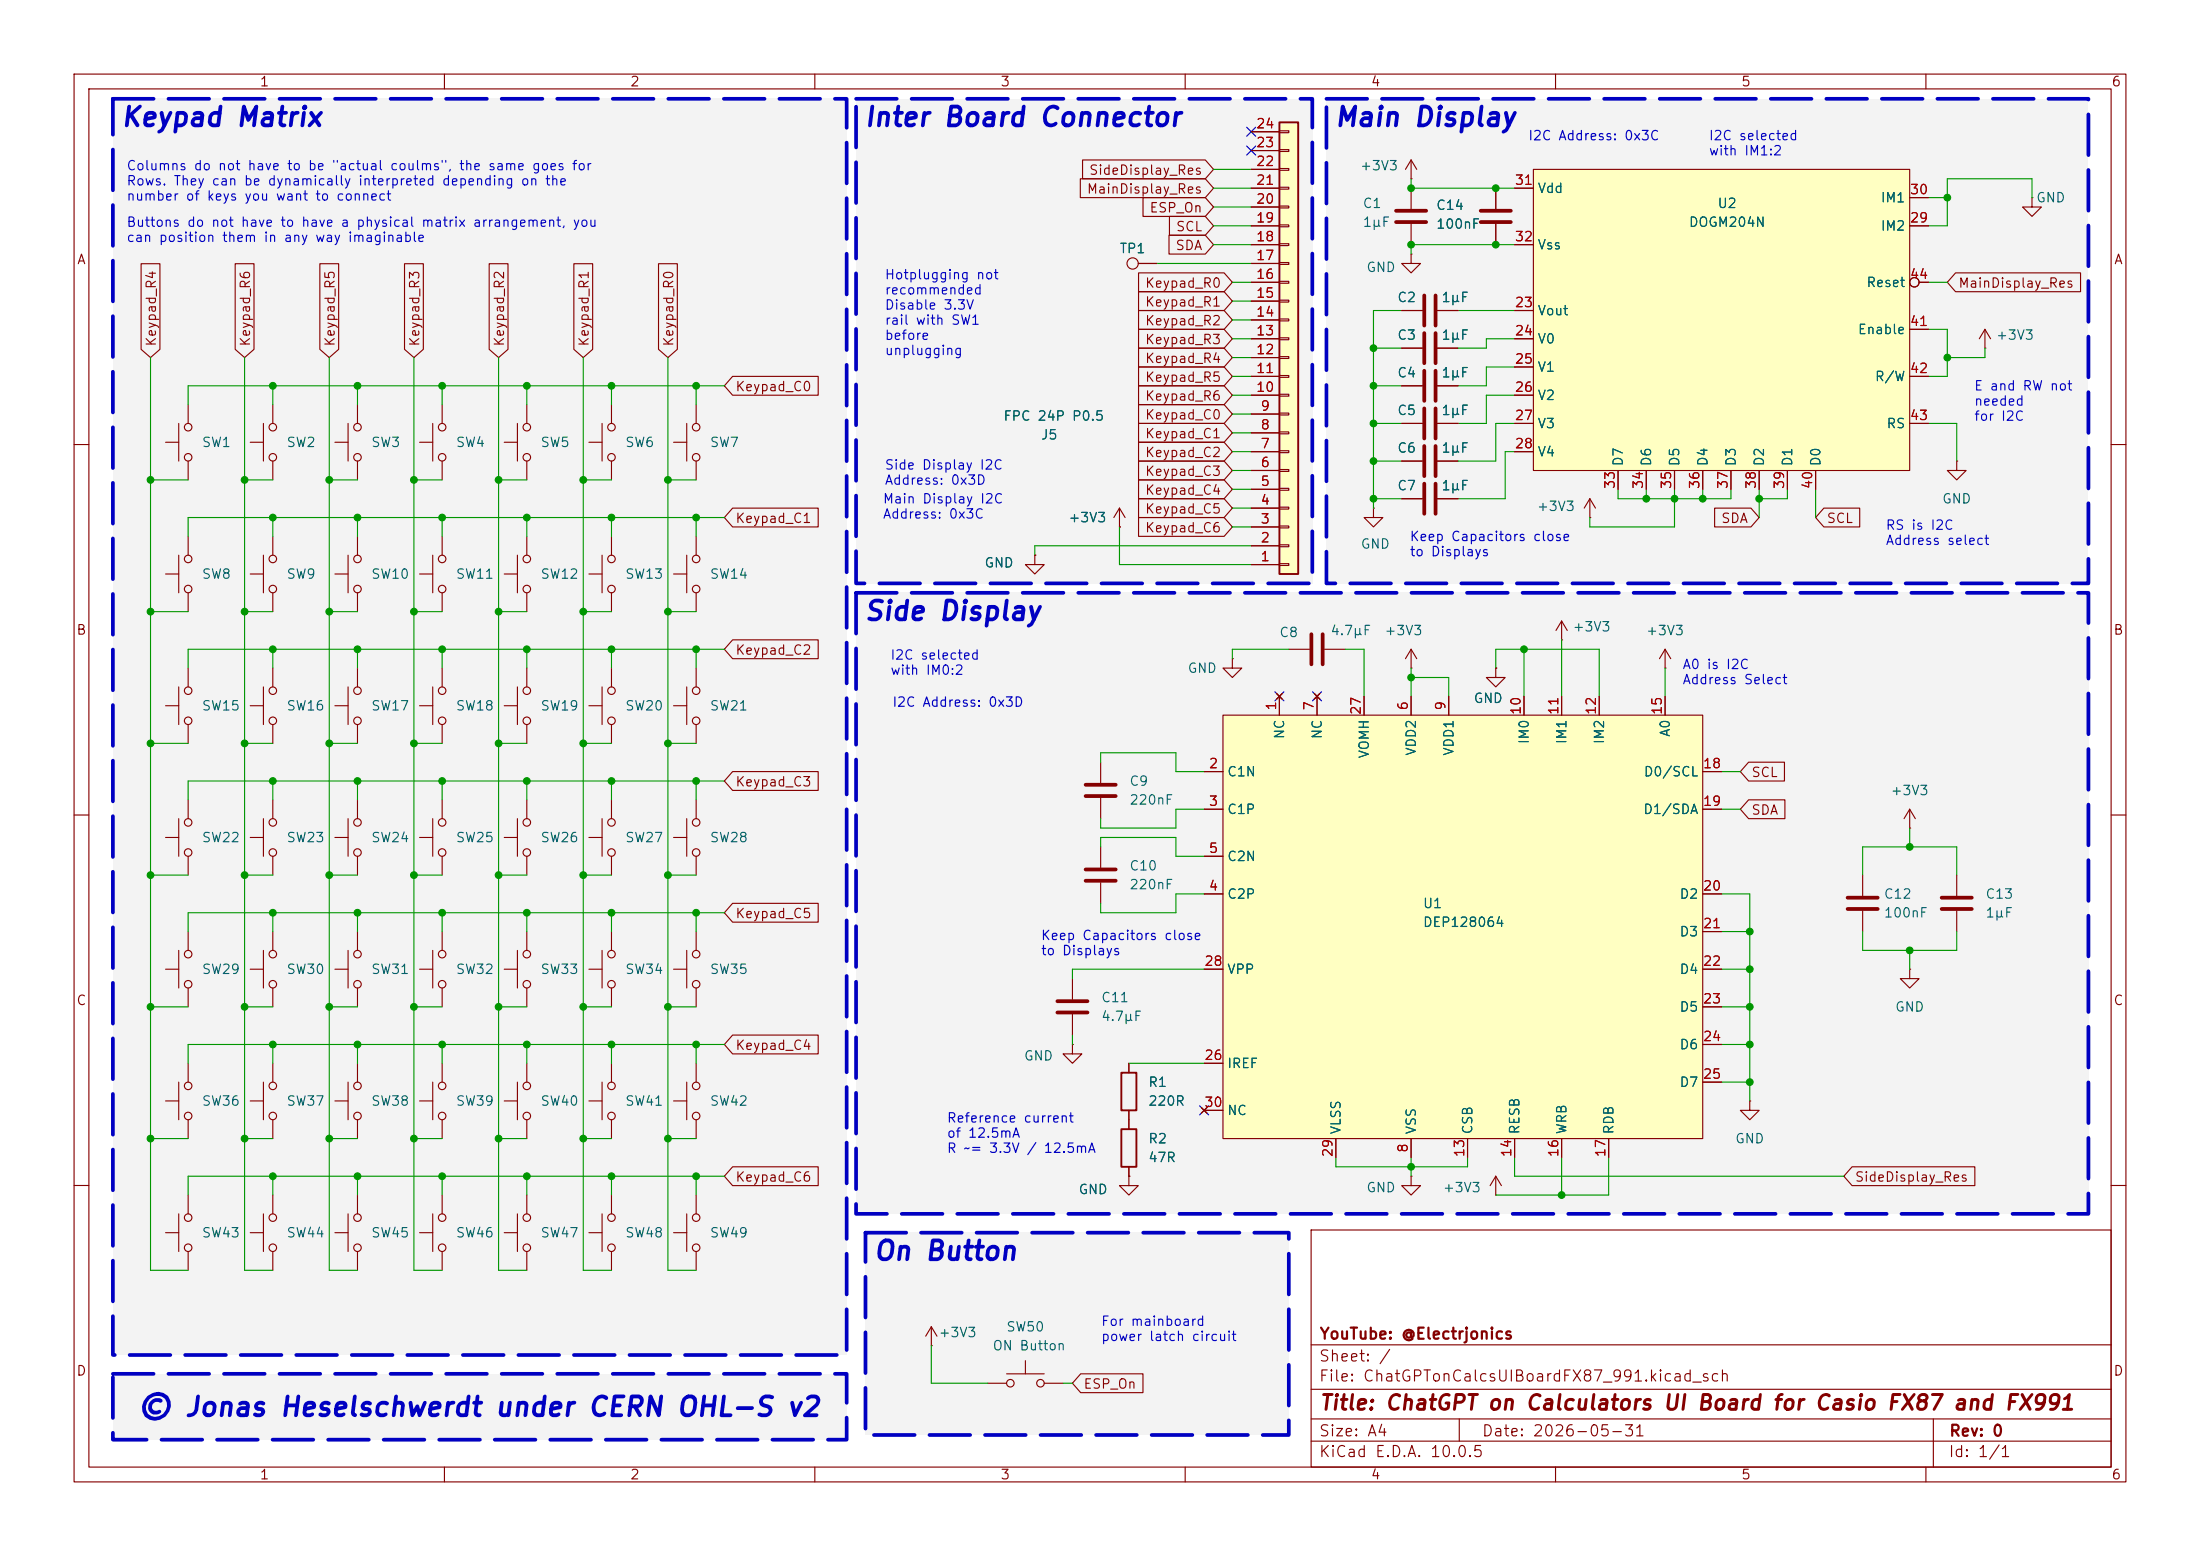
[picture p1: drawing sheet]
<svg xmlns="http://www.w3.org/2000/svg" width="297mm" height="210mm" viewBox="0 0 297 210" stroke-linecap="round" stroke-linejoin="round" font-family="sans-serif">
<g fill="none" stroke="#840000" stroke-width=".15">
<path d="M10 10h277v190h-277zM12 12h273v186h-273zM60 10v2M110 10v2M160 10v2M210 10v2M260 10v2M10 60h2M285 60h2M10 110h2M285 110h2M10 160h2"/>
<path d="M177 166h108v32h-108zM285 160h2M60 198v2M110 198v2M160 198v2M177 194.5h108M177 191.5h108M177 187.5h108M177 181.5h108M197 191.5v3M210 198v2M260 198v2"/>
<path d="M261 191.5v6.5"/>
</g>
<g fill="#f3f3f3">
<path d="M179.1 13.3h102.8v65.4h-102.8z"/>
<path d="M115.6 80h166.3v83.8h-166.3z"/>
<path d="M15.2 13.3h99.1v169.6h-99.1z"/>
<path d="M15.2 185.4h99.1v8.9h-99.1z"/>
<path d="M116.8 166.4h57.2v27.3h-57.2z"/>
<path d="M115.6 13.3h61.6v65.4h-61.6z"/>
</g>
<g fill="none" stroke="#840000" stroke-width=".15">
<path d="M201.9 25.4v2.8M201.9 30.2v2.8M274.3 26.7v1.2h1.3l-1.3 1.3-1.3-1.3h1.3M274.3 26.7h.1M268 47h.1M268 44.5l-.8 1.2M268 44.5l.7 1.2M268 44.5v2.5M189.2 62.2h2.8M194.1 62.2h2.7M214.6 69.9h.1M214.6 67.3l-.7 1.3"/>
<path d="M214.6 67.3l.8 1.3M214.6 67.3v2.6M264.2 62.2v1.3h1.2l-1.2 1.3-1.3-1.3h1.3M264.2 62.2h.1M190.5 90.2h.1M190.5 87.6l-.8 1.3M190.5 87.6l.8 1.3M190.5 87.6v2.6M210.8 86.4h.1M210.8 83.8l-.7 1.3M210.8 83.8l.8 1.3M210.8 83.8v2.6"/>
<path d="M224.8 90.2h.1M224.8 87.6l-.8 1.3M224.8 87.6l.8 1.3M224.8 87.6v2.6M22.4 113h1.7M24.1 110.5v5.1M25.4 108v2.5M25.4 115.6v2.5M257.8 111.8h.1M257.8 109.2l-.8 1.3M257.8 109.2l.8 1.3M257.8 109.2v2.6"/>
<path d="M264.2 118.1v2.8M90.9 130.8h1.8M92.7 128.3v5.1M94 125.7v2.6M94 133.4v2.5M264.2 122.9v2.8M22.4 148.6h1.7M24.1 146.1v5M25.4 143.5v2.6M25.4 151.1v2.6M33.8 148.6h1.8M35.6 146.1v5"/>
<path d="M36.8 143.5v2.6M36.8 151.1v2.6M56.6 148.6h1.8M58.4 146.1v5M59.7 143.5v2.6M59.7 151.1v2.6M190.5 158.8v1.2h1.3l-1.3 1.3-1.3-1.3h1.3M190.5 158.8h.1M56.6 166.4h1.8M58.4 163.8v5.1M59.7 161.3v2.5M59.7 168.9v2.6"/>
<path d="M68.1 166.4h1.7M69.8 163.8v5.1M71.1 161.3v2.5M71.1 168.9v2.6M90.9 166.4h1.8M92.7 163.8v5.1M94 161.3v2.5M94 168.9v2.6M125.7 179.1l-.7 1.2M125.7 179.1l.8 1.2M125.7 179.1v2.5M125.7 181.6h.1"/>
<circle cx="25.4" cy="111" r=".51"/>
<circle cx="25.4" cy="115.1" r=".51"/>
<circle cx="94" cy="132.8" r=".51"/>
<circle cx="94" cy="128.8" r=".51"/>
<circle cx="25.4" cy="150.6" r=".51"/>
<circle cx="25.4" cy="146.6" r=".51"/>
<circle cx="36.8" cy="150.6" r=".51"/>
<circle cx="36.8" cy="146.6" r=".51"/>
<circle cx="59.7" cy="146.6" r=".51"/>
<circle cx="59.7" cy="150.6" r=".51"/>
<circle cx="59.7" cy="164.3" r=".51"/>
<circle cx="59.7" cy="168.4" r=".51"/>
<circle cx="71.1" cy="168.4" r=".51"/>
<circle cx="71.1" cy="164.3" r=".51"/>
<circle cx="94" cy="164.3" r=".51"/>
<circle cx="94" cy="168.4" r=".51"/>
</g>
<path d="M199.9 28.4h4.1M199.9 30h4.1M192.3 60.2v4.1M193.8 60.2v4.1M262.1 121.2h4.1M262.1 122.7h4.1" fill="none" stroke="#840000" stroke-width=".51"/>
<path d="M165.1 96.5h64.8v57.2h-64.8z" fill="#ffffc2"/>
<g fill="none" stroke="#840000" stroke-width=".15">
<path d="M190.5 24.1h.1M190.5 21.6v2.5M190.5 21.6l-.8 1.3M190.5 21.6l.8 1.3M165.1 96.5h64.8v57.2h-64.8zM172.3 93.6l.8 .8M172.7 94v2.5M173.1 93.6l-.8 .8M177.4 93.6l.8 .8M177.8 94v2.5M178.2 93.6l-.8 .8M184.1 94v2.5"/>
<path d="M190.5 94v2.5M195.6 94v2.5M201.9 90.2v1.2h1.3l-1.3 1.3-1.2-1.3h1.2M201.9 90.2h.1M205.7 94v2.5M210.8 94v2.5M215.9 94v2.5M224.8 94v2.5M68.1 113h1.7M69.8 110.5v5.1M71.1 108v2.5M71.1 115.6v2.5"/>
<path d="M79.5 113h1.8M81.3 110.5v5.1M82.5 108v2.5M82.5 115.6v2.5M90.9 113h1.8M92.7 110.5v5.1M94 108v2.5M94 115.6v2.5M162.6 104.1h2.5M162.6 109.2h2.5M162.6 115.6h2.5M229.9 104.1h2.5"/>
<path d="M229.9 109.2h2.5M22.4 130.8h1.7M24.1 128.3v5.1M25.4 125.7v2.6M25.4 133.4v2.5M45.2 130.8h1.8M47 128.3v5.1M48.3 125.7v2.6M48.3 133.4v2.5M56.6 130.8h1.8M58.4 128.3v5.1M59.7 125.7v2.6"/>
<path d="M59.7 133.4v2.5M79.5 130.8h1.8M81.3 128.3v5.1M82.5 125.7v2.6M82.5 133.4v2.5M162.6 120.7h2.5M162.6 130.8h2.5M229.9 120.7h2.5M229.9 125.7h2.5M229.9 130.8h2.5M229.9 135.9h2.5M45.2 148.6h1.8"/>
<path d="M47 146.1v5M48.3 143.5v2.6M48.3 151.1v2.6M162.2 149.5l.7 .7M162.6 143.5h2.5M162.6 149.9h2.5M162.9 149.5l-.7 .7M180.3 153.7v2.5M190.5 153.7v2.5M198.1 153.7v2.5M201.9 158.8l-.7 1.2M201.9 158.8l.8 1.2"/>
<path d="M201.9 158.8v2.5M204.5 153.7v2.5M210.8 153.7v2.5M217.2 153.7v2.5M229.9 141h2.5M229.9 146.1h2.5M201.9 161.3h.1"/>
<circle cx="71.1" cy="111" r=".51"/>
<circle cx="71.1" cy="115.1" r=".51"/>
<circle cx="82.6" cy="115.1" r=".51"/>
<circle cx="82.6" cy="111" r=".51"/>
<circle cx="94" cy="111" r=".51"/>
<circle cx="94" cy="115.1" r=".51"/>
<circle cx="25.4" cy="132.8" r=".51"/>
<circle cx="25.4" cy="128.8" r=".51"/>
<circle cx="48.3" cy="128.8" r=".51"/>
<circle cx="48.3" cy="132.8" r=".51"/>
<circle cx="59.7" cy="128.8" r=".51"/>
<circle cx="59.7" cy="132.8" r=".51"/>
<circle cx="82.6" cy="128.8" r=".51"/>
<circle cx="82.6" cy="132.8" r=".51"/>
<circle cx="48.3" cy="146.6" r=".51"/>
<circle cx="48.3" cy="150.6" r=".51"/>
</g>
<path d="M207 22.9h50.8v40.6h-50.8z" fill="#ffffc2"/>
<g fill="none" stroke="#840000" stroke-width=".15">
<path d="M190.5 34.3v1.3h1.3l-1.3 1.2-1.3-1.2h1.3M190.5 34.3h.1M190.5 25.4v2.8M190.5 30.2v2.8M204.5 25.4h2.5M204.5 33h2.5M207 22.9h50.8v40.6h-50.8zM257.8 30.5h2.5M257.8 26.7h2.5M259.1 38.1h1.2M189.2 41.9h2.8M189.2 57.2h2.8"/>
<path d="M189.2 47h2.8M189.2 52.1h2.8M194.1 41.9h2.7M194.1 57.2h2.7M194.1 47h2.7M194.1 52.1h2.7M204.5 41.9h2.5M204.5 45.7h2.5M204.5 49.5h2.5M204.5 53.3h2.5M204.5 57.2h2.5M257.8 57.2h2.5"/>
<path d="M257.8 44.5h2.5M257.8 50.8h2.5M151.1 71.1h.1M151.1 68.6l-.7 1.3M151.1 68.6l.8 1.3M151.1 68.6v2.5M185.4 68.6v1.3h1.3l-1.3 1.2-1.3-1.2h1.3M185.4 68.6h.1M189.2 67.3h2.8M194.1 67.3h2.7M204.5 61h2.5M218.4 63.5v2.5"/>
<path d="M222.2 63.5v2.5M226.1 63.5v2.5M229.9 63.5v2.5M233.7 63.5v2.5M237.5 63.5v2.5M241.3 63.5v2.5M245.1 63.5v2.5M166.4 88.9v1.3h1.2l-1.2 1.2-1.3-1.2h1.3M166.4 88.9h.1M174 87.6h2.8M178.8 87.6h2.8M33.8 113h1.8"/>
<path d="M35.6 110.5v5.1M36.8 108v2.5M36.8 115.6v2.5M45.2 113h1.8M47 110.5v5.1M48.3 108v2.5M48.3 115.6v2.5M56.6 113h1.8M58.4 110.5v5.1M59.7 108v2.5M59.7 115.6v2.5M148.6 102.9v2.8"/>
<path d="M148.6 107.7v2.8M148.6 114.3v2.8M148.6 119.1v2.8M251.5 118.1v2.8M33.8 130.8h1.8M35.6 128.3v5.1M36.8 125.7v2.6M36.8 133.4v2.5M68.1 130.8h1.7M69.8 128.3v5.1M71.1 125.7v2.6M71.1 133.4v2.5"/>
<path d="M144.8 132.1v2.8M144.8 136.9v2.8M251.5 122.9v2.8M257.8 130.8v1.3h1.3l-1.3 1.3-1.3-1.3h1.3M257.8 130.8h.1M68.1 148.6h1.7M69.8 146.1v5M71.1 143.5v2.6M71.1 151.1v2.6M79.5 148.6h1.8M81.3 146.1v5M82.5 143.5v2.6"/>
<path d="M82.5 151.1v2.6M90.9 148.6h1.8M92.7 146.1v5M94 143.5v2.6M94 151.1v2.6M144.8 141v1.2h1.2l-1.2 1.3-1.3-1.3h1.3M144.8 141h.1M152.4 158.8v1.2h1.3l-1.3 1.3-1.3-1.3h1.3M152.4 158.8h.1M152.4 143.5v1.3M152.4 149.9v2.5M152.4 157.5v1.3"/>
<path d="M236.2 148.6v1.3h1.3l-1.3 1.2-1.3-1.2h1.3M236.2 148.6h.1M22.4 166.4h1.7M24.1 163.8v5.1M25.4 161.3v2.5M25.4 168.9v2.6M33.8 166.4h1.8M35.6 163.8v5.1M36.8 161.3v2.5M36.8 168.9v2.6M45.2 166.4h1.8M47 163.8v5.1"/>
<path d="M48.3 161.3v2.5M48.3 168.9v2.6M79.5 166.4h1.8M81.3 163.8v5.1M82.5 161.3v2.5M82.5 168.9v2.6M133.3 186.7h2.6M135.9 185.4h5.1M138.4 183.6v1.8M141 186.7h2.5"/>
<circle cx="258.4" cy="38.1" r=".63"/>
<circle cx="36.8" cy="111" r=".51"/>
<circle cx="36.8" cy="115.1" r=".51"/>
<circle cx="48.3" cy="111" r=".51"/>
<circle cx="48.3" cy="115.1" r=".51"/>
<circle cx="59.7" cy="111" r=".51"/>
<circle cx="59.7" cy="115.1" r=".51"/>
<circle cx="36.8" cy="128.8" r=".51"/>
<circle cx="36.8" cy="132.8" r=".51"/>
<circle cx="71.1" cy="132.8" r=".51"/>
<circle cx="71.1" cy="128.8" r=".51"/>
<circle cx="71.1" cy="146.6" r=".51"/>
<circle cx="71.1" cy="150.6" r=".51"/>
<circle cx="82.6" cy="146.6" r=".51"/>
<circle cx="82.6" cy="150.6" r=".51"/>
<circle cx="94" cy="146.6" r=".51"/>
<circle cx="94" cy="150.6" r=".51"/>
<circle cx="25.4" cy="164.3" r=".51"/>
<circle cx="25.4" cy="168.4" r=".51"/>
<circle cx="36.8" cy="164.3" r=".51"/>
<circle cx="36.8" cy="168.4" r=".51"/>
<circle cx="48.3" cy="164.3" r=".51"/>
<circle cx="48.3" cy="168.4" r=".51"/>
<circle cx="82.6" cy="164.3" r=".51"/>
<circle cx="82.6" cy="168.4" r=".51"/>
<circle cx="136.4" cy="186.7" r=".51"/>
<circle cx="140.5" cy="186.7" r=".51"/>
</g>
<g fill="none" stroke="#840000" stroke-width=".51">
<path d="M188.5 28.4h4M188.5 30h4M192.3 39.9v4M193.8 39.9v4M192.3 45v4M192.3 50v4.1M192.3 55.1v4.1M193.8 45v4M193.8 50v4.1M193.8 55.1v4.1M192.3 65.3v4M193.8 65.3v4"/>
<path d="M177 85.6v4.1M178.6 85.6v4.1M146.6 117.3h4M146.6 118.9h4M146.6 105.9h4M146.6 107.4h4M142.7 135.1h4.1M142.7 136.7h4.1M249.4 121.2h4.1M249.4 122.7h4.1"/>
</g>
<path d="M151.4 152.4h2v5.1h-2zM151.4 144.8h2v5.1h-2z" fill="none" stroke="#840000" stroke-width=".25"/>
<path d="M172.7 16.5h2.6v61h-2.6z" fill="#ffffc2"/>
<path d="M172.7 16.5h2.6v61h-2.6z" fill="none" stroke="#840000" stroke-width=".25"/>
<g fill="none" stroke="#840000" stroke-width=".15">
<path d="M168.9 17.8h3.8M172.7 17.7h1.3v.2h-1.3zM19 35.6h2.6v11.5l-1.3 1.2-1.3-1.2zM31.7 35.6h2.6v11.5l-1.3 1.2-1.3-1.2zM43.2 35.6h2.5v11.5l-1.3 1.2-1.2-1.2zM54.6 35.6h2.6v11.5l-1.3 1.2-1.3-1.2zM66 35.6h2.6v11.5l-1.3 1.2-1.3-1.2zM77.5 35.6h2.5v11.5l-1.3 1.2-1.2-1.2zM88.9 35.6h2.5v11.5l-1.2 1.2-1.3-1.2zM145.8 24.1h16.9l1.1 1.3-1.1 1.3h-16.9zM146.1 21.6h16.6l1.1 1.3-1.1 1.2h-16.6zM153.7 35.6h2.5"/>
<path d="M153.7 39.4h11.6l1.1 1.2-1.1 1.3h-11.6zM153.7 36.8h11.6l1.1 1.3-1.1 1.3h-11.6zM157.8 31.7h4.9l1.1 1.3-1.1 1.3h-4.9zM157.9 29.2h4.8l1.1 1.3-1.1 1.3h-4.8zM168.9 38.1h3.8M168.9 35.6h3.8M168.9 33h3.8M168.9 30.5h3.8M168.9 27.9h3.8M168.9 25.4h3.8M168.9 22.9h3.8M168.9 20.3h3.8"/>
<path d="M172.7 38h1.3v.2h-1.3zM172.7 35.4h1.3v.3h-1.3zM172.7 32.9h1.3v.2h-1.3zM172.7 30.4h1.3v.2h-1.3zM172.7 27.8h1.3v.3h-1.3zM172.7 25.3h1.3v.2h-1.3zM172.7 22.7h1.3v.3h-1.3zM172.7 20.2h1.3v.2h-1.3zM201.9 25.4v2.8M201.9 30.2v2.8M204.5 33h2.5M204.5 25.4h2.5"/>
<path d="M257.8 30.5h2.5M257.8 26.7h2.5M259.1 38.1h1.2M264 36.8h16.9v2.6h-16.9l-1.1-1.3zM22.4 59.7h1.7M24.1 57.2v5M25.4 54.6v2.6M33.8 59.7h1.8M35.6 57.2v5M36.8 54.6v2.6M45.2 59.7h1.8M47 57.2v5"/>
<path d="M48.3 54.6v2.6M56.6 59.7h1.8M58.4 57.2v5M59.7 54.6v2.6M68.1 59.7h1.7M69.8 57.2v5M71.1 54.6v2.6M79.5 59.7h1.8M81.3 57.2v5M82.5 54.6v2.6M90.9 59.7h1.8M92.7 57.2v5"/>
<path d="M94 54.6v2.6M98.9 50.8h11.6v2.5h-11.6l-1.1-1.2zM153.7 41.9h11.6l1.1 1.3-1.1 1.3h-11.6zM153.7 52.1h11.6l1.1 1.2-1.1 1.3h-11.6zM153.7 54.6h11.6l1.1 1.3-1.1 1.3h-11.6zM153.7 59.7h11.6l1.1 1.3-1.1 1.2h-11.6zM153.7 47h11.6l1.1 1.3-1.1 1.2h-11.6zM153.7 57.1h11.6l1.1 1.3-1.1 1.3h-11.6zM153.7 49.5h11.6l1.1 1.3-1.1 1.3h-11.6zM153.7 44.4h11.6l1.1 1.3-1.1 1.3h-11.6zM168.9 58.4h3.8M168.9 55.9h3.8"/>
<path d="M168.9 53.3h3.8M168.9 50.8h3.8M168.9 48.3h3.8M168.9 45.7h3.8M168.9 43.2h3.8M168.9 40.6h3.8M172.7 58.3h1.3v.2h-1.3zM172.7 55.8h1.3v.2h-1.3zM172.7 53.2h1.3v.3h-1.3zM172.7 50.7h1.3v.2h-1.3zM172.7 48.1h1.3v.3h-1.3zM172.7 45.6h1.3v.2h-1.3z"/>
<path d="M172.7 43.1h1.3v.2h-1.3zM172.7 40.5h1.3v.3h-1.3zM189.2 41.9h2.8M189.2 47h2.8M189.2 57.2h2.8M189.2 52.1h2.8M194.1 41.9h2.7M194.1 47h2.7M194.1 57.2h2.7M194.1 52.1h2.7M204.5 53.3h2.5M204.5 45.7h2.5"/>
<path d="M204.5 41.9h2.5M204.5 57.2h2.5M204.5 49.5h2.5M257.8 50.8h2.5M257.8 57.2h2.5M257.8 44.5h2.5M22.4 77.5h1.7M24.1 74.9v5.1M25.4 62.2v2.6M25.4 72.4v2.5M33.8 77.5h1.8M35.6 74.9v5.1"/>
<path d="M36.8 62.2v2.6M36.8 72.4v2.5M45.2 77.5h1.8M47 74.9v5.1M48.3 62.2v2.6M48.3 72.4v2.5M56.6 77.5h1.8M58.4 74.9v5.1M59.7 62.2v2.6M59.7 72.4v2.5M68.1 77.5h1.7M69.8 74.9v5.1"/>
<path d="M71.1 62.2v2.6M71.1 72.4v2.5M79.5 77.5h1.8M81.3 74.9v5.1M82.5 62.2v2.6M82.5 72.4v2.5M90.9 77.5h1.8M92.7 74.9v5.1M94 62.2v2.6M94 72.4v2.5M98.9 68.6h11.6v2.5h-11.6l-1.1-1.2zM139.7 74.9v1.3h1.3l-1.3 1.3-1.3-1.3h1.3"/>
<path d="M139.7 74.9h.1M151.1 71.1h.1M153.7 69.8h11.6l1.1 1.3-1.1 1.3h-11.6zM153.7 67.3h11.6l1.1 1.3-1.1 1.3h-11.6zM153.7 64.8h11.6l1.1 1.2-1.1 1.3h-11.6zM153.7 62.2h11.6l1.1 1.3-1.1 1.3h-11.6zM168.9 76.2h3.8M168.9 73.7h3.8M168.9 71.1h3.8M168.9 68.6h3.8M168.9 66h3.8M168.9 63.5h3.8"/>
<path d="M168.9 61h3.8M172.7 76.1h1.3v.2h-1.3zM172.7 73.5h1.3v.3h-1.3zM172.7 71h1.3v.2h-1.3zM172.7 68.5h1.3v.2h-1.3zM172.7 65.9h1.3v.3h-1.3zM172.7 63.4h1.3v.2h-1.3zM172.7 60.8h1.3v.3h-1.3zM189.2 62.2h2.8M189.2 67.3h2.8M194.1 62.2h2.7M194.1 67.3h2.7"/>
<path d="M204.5 61h2.5M218.4 63.5v2.5M222.2 63.5v2.5M226.1 63.5v2.5M229.9 63.5v2.5M231.5 68.6h4.9l1.1 1.3-1.1 1.2h-4.9zM233.7 63.5v2.5M237.5 63.5v2.5M241.3 63.5v2.5M245.1 63.5v2.5M246.2 68.6h4.9v2.5h-4.9l-1.1-1.2zM22.4 95.3h1.7"/>
<path d="M24.1 92.7v5.1M25.4 80v2.6M25.4 90.2v2.5M25.4 97.8v2.5M33.8 95.3h1.8M35.6 92.7v5.1M36.8 80v2.6M36.8 90.2v2.5M36.8 97.8v2.5M45.2 95.3h1.8M47 92.7v5.1M48.3 80v2.6"/>
<path d="M48.3 90.2v2.5M48.3 97.8v2.5M56.6 95.3h1.8M58.4 92.7v5.1M59.7 80v2.6M59.7 90.2v2.5M59.7 97.8v2.5M68.1 95.3h1.7M69.8 92.7v5.1M71.1 80v2.6M71.1 90.2v2.5M71.1 97.8v2.5"/>
<path d="M79.5 95.3h1.8M81.3 92.7v5.1M82.5 80v2.6M82.5 90.2v2.5M82.5 97.8v2.5M90.9 95.3h1.8M92.7 92.7v5.1M94 80v2.6M94 90.2v2.5M94 97.8v2.5M98.9 86.4h11.6v2.5h-11.6l-1.1-1.3zM172.3 93.6l.8 .8"/>
<path d="M172.7 94v2.5M173.1 93.6l-.8 .8M177.4 93.6l.8 .8M177.8 94v2.5M178.2 93.6l-.8 .8M184.1 94v2.5M190.5 94v2.5M195.6 94v2.5M201.9 90.2h.1M205.7 94v2.5M210.8 94v2.5M215.9 94v2.5"/>
<path d="M224.8 94v2.5M98.9 104.1h11.6v2.6h-11.6l-1.1-1.3zM162.6 104.1h2.5M162.6 109.2h2.5M162.6 115.6h2.5M229.9 104.1h2.5M229.9 109.2h2.5M236.1 102.9h4.8v2.5h-4.8l-1.2-1.3zM236.1 107.9h4.9v2.6h-4.9l-1.2-1.3zM98.9 139.7h11.6v2.5h-11.6l-1.1-1.2zM98.9 121.9h11.6v2.6h-11.6l-1.1-1.3zM162.6 120.7h2.5"/>
<path d="M162.6 130.8h2.5M229.9 120.7h2.5M229.9 125.7h2.5M229.9 130.8h2.5M229.9 135.9h2.5M98.9 157.5h11.6v2.5h-11.6l-1.1-1.2zM152.4 158.8h.1M152.4 143.5v1.3M152.4 149.9v2.5M152.4 157.5v1.3M162.2 149.5l.7 .7M162.6 143.5h2.5"/>
<path d="M162.6 149.9h2.5M162.9 149.5l-.7 .7M180.3 153.7v2.5M190.5 153.7v2.5M198.1 153.7v2.5M204.5 153.7v2.5M210.8 153.7v2.5M217.2 153.7v2.5M229.9 141h2.5M229.9 146.1h2.5M250 157.5h16.6v2.5h-16.6l-1.1-1.2zM145.9 185.4h8.4v2.6h-8.4l-1.1-1.3z"/>
<circle cx="152.9" cy="35.6" r=".76"/>
<circle cx="258.4" cy="38.1" r=".63"/>
<circle cx="25.4" cy="57.7" r=".51"/>
<circle cx="36.8" cy="57.7" r=".51"/>
<circle cx="48.3" cy="57.7" r=".51"/>
<circle cx="59.7" cy="57.7" r=".51"/>
<circle cx="71.1" cy="57.7" r=".51"/>
<circle cx="82.6" cy="57.7" r=".51"/>
<circle cx="94" cy="57.7" r=".51"/>
<circle cx="25.4" cy="75.4" r=".51"/>
<circle cx="25.4" cy="79.5" r=".51"/>
<circle cx="25.4" cy="61.7" r=".51"/>
<circle cx="36.8" cy="61.7" r=".51"/>
<circle cx="36.8" cy="79.5" r=".51"/>
<circle cx="36.8" cy="75.4" r=".51"/>
<circle cx="48.3" cy="75.4" r=".51"/>
<circle cx="48.3" cy="79.5" r=".51"/>
<circle cx="48.3" cy="61.7" r=".51"/>
<circle cx="59.7" cy="61.7" r=".51"/>
<circle cx="59.7" cy="75.4" r=".51"/>
<circle cx="59.7" cy="79.5" r=".51"/>
<circle cx="71.1" cy="75.4" r=".51"/>
<circle cx="71.1" cy="61.7" r=".51"/>
<circle cx="71.1" cy="79.5" r=".51"/>
<circle cx="82.6" cy="75.4" r=".51"/>
<circle cx="82.6" cy="79.5" r=".51"/>
<circle cx="82.6" cy="61.7" r=".51"/>
<circle cx="94" cy="75.4" r=".51"/>
<circle cx="94" cy="61.7" r=".51"/>
<circle cx="94" cy="79.5" r=".51"/>
<circle cx="25.4" cy="93.2" r=".51"/>
<circle cx="25.4" cy="97.3" r=".51"/>
<circle cx="36.8" cy="97.3" r=".51"/>
<circle cx="36.8" cy="93.2" r=".51"/>
<circle cx="48.3" cy="97.3" r=".51"/>
<circle cx="48.3" cy="93.2" r=".51"/>
<circle cx="59.7" cy="93.2" r=".51"/>
<circle cx="59.7" cy="97.3" r=".51"/>
<circle cx="71.1" cy="93.2" r=".51"/>
<circle cx="71.1" cy="97.3" r=".51"/>
<circle cx="82.6" cy="97.3" r=".51"/>
<circle cx="82.6" cy="93.2" r=".51"/>
<circle cx="94" cy="97.3" r=".51"/>
<circle cx="94" cy="93.2" r=".51"/>
</g>
<path d="M154.3 26.7h8.4l1.1 1.2-1.1 1.3h-8.4z" fill="none" stroke="#840000" stroke-width=".16"/>
<g fill="none" stroke="#009600" stroke-width=".15">
<path d="M156.2 35.6h12.7M163.8 33h5.1M163.8 30.5h5.1M163.8 22.9h5.1M163.8 25.4h5.1M163.8 27.9h5.1M166.4 38.1h2.5M190.5 24.1v1.3h14M204.5 33h-14v1.3M260.3 26.7h2.6M260.3 38.1h2.6M274.3 26.7v-2.6h-11.4v6.4h-2.6"/>
<path d="M20.3 48.3v123.2h5.1M33 48.3v123.2h3.8M36.8 52.1v2.5M44.4 48.3v123.2h3.9M48.3 52.1v2.5M55.9 48.3v123.2h3.8M59.7 52.1v2.5M67.3 48.3v123.2h3.8M71.1 52.1v2.5M78.7 48.3v123.2h3.8M82.5 52.1v2.5M90.2 48.3v123.2h3.8"/>
<path d="M94 52.1v2.5M97.8 52.1h-72.4v2.5M166.4 53.3h2.5M166.4 58.4h2.5M166.4 55.9h2.5M166.4 45.7h2.5M166.4 50.8h2.5M166.4 48.3h2.5M166.4 43.2h2.5M166.4 40.6h2.5M185.4 57.2h3.8M185.4 47h3.8"/>
<path d="M185.4 52.1h3.8M189.2 41.9h-3.8v26.7M196.8 41.9h7.7M204.5 57.2h-2.6v5h-5.1M204.5 53.3h-3.8v3.9h-3.9M204.5 49.5h-3.8v2.6h-3.9M204.5 45.7h-3.8v1.3h-3.9M260.3 57.2h3.9v5M260.3 44.5h2.6v6.3h-2.6M268 47v1.3h-5.1M20.3 64.8h5.1M33 64.8h3.8"/>
<path d="M36.8 69.9v2.5M44.4 64.8h3.9M48.3 69.9v2.5M55.9 64.8h3.8M59.7 69.9v2.5M67.3 64.8h3.8M71.1 69.9v2.5M78.7 64.8h3.8M82.5 69.9v2.5M90.2 64.8h3.8M94 69.9v2.5M97.8 69.9h-72.4v2.5"/>
<path d="M151.1 71.1v5.1h17.8M166.4 61h2.5M166.4 71.1h2.5M166.4 66h2.5M166.4 68.6h2.5M166.4 63.5h2.5M168.9 73.7h-29.2v1.2M185.4 62.2h3.8M185.4 67.3h3.8M204.5 61h-1.3v6.3h-6.4M218.4 66v1.3h15.3v-1.3M222.2 66v1.3"/>
<path d="M226.1 66v5.1h-11.5v-1.2M229.9 66v1.3M237.5 66v3.9M241.3 66v1.3h-3.8M245.1 66v3.9M20.3 82.6h5.1M33 82.6h3.8M36.8 87.6v2.6M44.4 82.6h3.9M48.3 87.6v2.6M55.9 82.6h3.8M59.7 87.6v2.6"/>
<path d="M67.3 82.6h3.8M71.1 87.6v2.6M78.7 82.6h3.8M82.5 87.6v2.6M90.2 82.6h3.8M94 87.6v2.6M97.8 87.6h-72.4v2.6M174 87.6h-7.6v1.3M181.6 87.6h2.5v6.4M190.5 90.2v3.8M190.5 91.4h5.1v2.6M201.9 90.2v-2.6h14v6.4"/>
<path d="M205.7 87.6v6.4M210.8 86.4v7.6M224.8 90.2v3.8M20.3 118.1h5.1M20.3 100.3h5.1M33 118.1h3.8M33 100.3h3.8M36.8 105.4v2.6M44.4 118.1h3.9M44.4 100.3h3.9M48.3 105.4v2.6M55.9 118.1h3.8"/>
<path d="M55.9 100.3h3.8M59.7 105.4v2.6M67.3 118.1h3.8M67.3 100.3h3.8M71.1 105.4v2.6M78.7 118.1h3.8M78.7 100.3h3.8M82.5 105.4v2.6M90.2 118.1h3.8M90.2 100.3h3.8M94 105.4v2.6M97.8 105.4h-72.4v2.6"/>
<path d="M148.6 102.9v-1.3h10.1v2.5h3.9M148.6 114.3v-1.3h10.1v2.6h3.9M162.6 109.2h-3.9v2.6h-10.1v-1.3M232.4 104.1h2.5M232.4 109.2h2.5M251.5 118.1v-3.8h12.7v3.8M257.8 111.8v2.5M20.3 135.9h5.1M33 135.9h3.8M36.8 123.2v2.5M44.4 135.9h3.9M48.3 123.2v2.5"/>
<path d="M55.9 135.9h3.8M59.7 123.2v2.5M67.3 135.9h3.8M71.1 123.2v2.5M78.7 135.9h3.8M82.5 123.2v2.5M90.2 135.9h3.8M94 123.2v2.5M97.8 123.2h-72.4v2.5M144.8 139.7v1.3M162.6 130.8h-17.8v1.3M162.6 120.7h-3.9v2.5h-10.1v-1.3"/>
<path d="M232.4 120.7h3.8v27.9M232.4 135.9h3.8M232.4 125.7h3.8M232.4 130.8h3.8M251.5 125.7v2.6h12.7v-2.6M257.8 128.3v2.5M20.3 153.7h5.1M33 153.7h3.8M36.8 141v2.5M36.8 158.8v2.5M44.4 153.7h3.9M48.3 141v2.5"/>
<path d="M48.3 158.8v2.5M55.9 153.7h3.8M59.7 141v2.5M59.7 158.8v2.5M67.3 153.7h3.8M71.1 141v2.5M71.1 158.8v2.5M78.7 153.7h3.8M82.5 141v2.5M82.5 158.8v2.5M90.2 153.7h3.8M94 141v2.5"/>
<path d="M94 158.8v2.5M97.8 141h-72.4v2.5M97.8 158.8h-72.4v2.5M152.4 143.5h10.2M180.3 156.2v1.3h17.8v-1.3M190.5 156.2v2.6M204.5 156.2v2.6h44.4M210.8 156.2v5.1M217.2 156.2v5.1h-15.3M232.4 141h3.8M232.4 146.1h3.8M125.7 181.6v5.1h7.6"/>
<path d="M143.5 186.7h1.3"/>
</g>
<path d="M168.3 19.7l1.2 1.2M168.3 17.2l1.2 1.2M169.5 19.7l-1.2 1.2M169.5 17.2l-1.2 1.2M172.1 93.4l1.2 1.2M173.3 93.4l-1.2 1.2M177.2 93.4l1.2 1.2M178.4 93.4l-1.2 1.2M162 149.3l1.2 1.2M163.2 149.3l-1.2 1.2" fill="none" stroke="#000084" stroke-width=".15"/>
<path d="M15.2 13.3h99.1v169.6h-99.1zM115.6 13.3h61.6v65.4h-61.6zM179.1 13.3h102.8v65.4h-102.8zM115.6 80h166.3v83.8h-166.3zM116.8 166.4h57.2v27.3h-57.2zM15.2 185.4h99.1v8.9h-99.1z" fill="none" stroke="#0000c2" stroke-width=".5" stroke-dasharray="5.5 2"/>
<g fill="#009600" stroke="#009600" stroke-width=".14">
<circle cx="262.9" cy="48.3" r=".46"/>
<circle cx="262.9" cy="26.7" r=".46"/>
<circle cx="229.9" cy="67.3" r=".46"/>
<circle cx="94" cy="69.9" r=".46"/>
<circle cx="90.2" cy="64.8" r=".46"/>
<circle cx="94" cy="52.1" r=".46"/>
<circle cx="82.5" cy="52.1" r=".46"/>
<circle cx="36.8" cy="69.9" r=".46"/>
<circle cx="59.7" cy="52.1" r=".46"/>
<circle cx="48.3" cy="52.1" r=".46"/>
<circle cx="36.8" cy="52.1" r=".46"/>
<circle cx="71.1" cy="52.1" r=".46"/>
<circle cx="78.7" cy="64.8" r=".46"/>
<circle cx="71.1" cy="69.9" r=".46"/>
<circle cx="82.5" cy="69.9" r=".46"/>
<circle cx="210.8" cy="161.3" r=".46"/>
<circle cx="190.5" cy="157.5" r=".46"/>
<circle cx="190.5" cy="91.4" r=".46"/>
<circle cx="94" cy="123.2" r=".46"/>
<circle cx="90.2" cy="118.1" r=".46"/>
<circle cx="78.7" cy="100.3" r=".46"/>
<circle cx="71.1" cy="105.4" r=".46"/>
<circle cx="82.5" cy="105.4" r=".46"/>
<circle cx="94" cy="105.4" r=".46"/>
<circle cx="90.2" cy="100.3" r=".46"/>
<circle cx="82.5" cy="123.2" r=".46"/>
<circle cx="78.7" cy="118.1" r=".46"/>
<circle cx="201.9" cy="33" r=".46"/>
<circle cx="201.9" cy="25.4" r=".46"/>
<circle cx="190.5" cy="33" r=".46"/>
<circle cx="190.5" cy="25.4" r=".46"/>
<circle cx="205.7" cy="87.6" r=".46"/>
<circle cx="236.2" cy="146.1" r=".46"/>
<circle cx="257.8" cy="114.3" r=".46"/>
<circle cx="257.8" cy="128.3" r=".46"/>
<circle cx="236.2" cy="141" r=".46"/>
<circle cx="236.2" cy="135.9" r=".46"/>
<circle cx="236.2" cy="130.8" r=".46"/>
<circle cx="236.2" cy="125.7" r=".46"/>
<circle cx="237.5" cy="67.3" r=".46"/>
<circle cx="222.2" cy="67.3" r=".46"/>
<circle cx="226.1" cy="67.3" r=".46"/>
<circle cx="20.3" cy="153.7" r=".46"/>
<circle cx="59.7" cy="158.8" r=".46"/>
<circle cx="33" cy="153.7" r=".46"/>
<circle cx="78.7" cy="135.9" r=".46"/>
<circle cx="67.3" cy="135.9" r=".46"/>
<circle cx="55.9" cy="135.9" r=".46"/>
<circle cx="59.7" cy="123.2" r=".46"/>
<circle cx="94" cy="141" r=".46"/>
<circle cx="82.5" cy="141" r=".46"/>
<circle cx="71.1" cy="123.2" r=".46"/>
<circle cx="67.3" cy="118.1" r=".46"/>
<circle cx="78.7" cy="153.7" r=".46"/>
<circle cx="71.1" cy="141" r=".46"/>
<circle cx="59.7" cy="141" r=".46"/>
<circle cx="71.1" cy="158.8" r=".46"/>
<circle cx="67.3" cy="153.7" r=".46"/>
<circle cx="36.8" cy="141" r=".46"/>
<circle cx="36.8" cy="158.8" r=".46"/>
<circle cx="55.9" cy="153.7" r=".46"/>
<circle cx="48.3" cy="158.8" r=".46"/>
<circle cx="48.3" cy="141" r=".46"/>
<circle cx="44.4" cy="153.7" r=".46"/>
<circle cx="82.5" cy="158.8" r=".46"/>
<circle cx="94" cy="158.8" r=".46"/>
<circle cx="90.2" cy="153.7" r=".46"/>
<circle cx="90.2" cy="135.9" r=".46"/>
<circle cx="185.4" cy="62.2" r=".46"/>
<circle cx="185.4" cy="52.1" r=".46"/>
<circle cx="185.4" cy="57.2" r=".46"/>
<circle cx="185.4" cy="47" r=".46"/>
<circle cx="185.4" cy="67.3" r=".46"/>
<circle cx="90.2" cy="82.6" r=".46"/>
<circle cx="78.7" cy="82.6" r=".46"/>
<circle cx="94" cy="87.6" r=".46"/>
<circle cx="82.5" cy="87.6" r=".46"/>
<circle cx="71.1" cy="87.6" r=".46"/>
<circle cx="59.7" cy="87.6" r=".46"/>
<circle cx="55.9" cy="100.3" r=".46"/>
<circle cx="20.3" cy="135.9" r=".46"/>
<circle cx="20.3" cy="118.1" r=".46"/>
<circle cx="20.3" cy="100.3" r=".46"/>
<circle cx="44.4" cy="118.1" r=".46"/>
<circle cx="48.3" cy="123.2" r=".46"/>
<circle cx="36.8" cy="105.4" r=".46"/>
<circle cx="44.4" cy="135.9" r=".46"/>
<circle cx="33" cy="135.9" r=".46"/>
<circle cx="48.3" cy="105.4" r=".46"/>
<circle cx="33" cy="100.3" r=".46"/>
<circle cx="33" cy="118.1" r=".46"/>
<circle cx="20.3" cy="64.8" r=".46"/>
<circle cx="20.3" cy="82.6" r=".46"/>
<circle cx="36.8" cy="87.6" r=".46"/>
<circle cx="48.3" cy="87.6" r=".46"/>
<circle cx="33" cy="64.8" r=".46"/>
<circle cx="33" cy="82.6" r=".46"/>
<circle cx="67.3" cy="82.6" r=".46"/>
<circle cx="55.9" cy="82.6" r=".46"/>
<circle cx="67.3" cy="64.8" r=".46"/>
<circle cx="36.8" cy="123.2" r=".46"/>
<circle cx="44.4" cy="100.3" r=".46"/>
<circle cx="59.7" cy="105.4" r=".46"/>
<circle cx="55.9" cy="118.1" r=".46"/>
<circle cx="48.3" cy="69.9" r=".46"/>
<circle cx="44.4" cy="64.8" r=".46"/>
<circle cx="55.9" cy="64.8" r=".46"/>
<circle cx="44.4" cy="82.6" r=".46"/>
<circle cx="59.7" cy="69.9" r=".46"/>
<circle cx="67.3" cy="100.3" r=".46"/>
</g>
<g font-size="2.6" fill="#0000c2">
<text x="16.2" y="17.7">Keypad Matrix</text>
<text x="116.5" y="17.7">Inter Board Connector</text>
<text x="180" y="17.7">Main Display</text>
<text x="116.5" y="84.4">Side Display</text>
<text x="117.8" y="170.7">On Button</text>
<text x="18.4" y="191.8">© Jonas Heselschwerdt under CERN OHL-S v2</text>
</g>
<text font-size="2" fill="#840000" x="178" y="190.8">Title: ChatGPT on Calculators UI Board for Casio FX87 and FX991</text>
<g font-size="1.5" fill="#840000">
<text x="178" y="184.1">Sheet: /</text>
<text x="178" y="181.1">YouTube: @Electrjonics</text>
<text x="178" y="186.8">File: ChatGPTonCalcsUIBoardFX87_991.kicad_sch</text>
<text x="178" y="197">KiCad E.D.A. 10.0.5</text>
<text x="178" y="194.2">Size: A4</text>
<text x="200" y="194.2">Date: 2026-05-31</text>
<text x="263" y="197">Id: 1/1</text>
<text x="263" y="194.2">Rev: 0</text>
</g>
<g font-size="1.3" fill="#840000">
<text x="35" y="12">1</text>
<text x="85" y="12">2</text>
<text x="135" y="12">3</text>
<text x="185" y="12">4</text>
<text x="235" y="12">5</text>
<text x="285" y="12">6</text>
<text x="146.9" y="23.9">SideDisplay_Res</text>
<text x="146.6" y="26.5">MainDisplay_Res</text>
<text x="155.1" y="29">ESP_On</text>
<text x="10.3" y="36">A</text>
<text x="158.6" y="34.1">SDA</text>
<text x="158.7" y="31.5">SCL</text>
<text x="285.3" y="36">A</text>
<text x="154.5" y="41.7">Keypad_R1</text>
<text x="154.5" y="39.2">Keypad_R0</text>
<text x="264.3" y="39.2">MainDisplay_Res</text>
<text x="21.4" y="46.9" transform="rotate(-90 21.4 46.9)">Keypad_R4</text>
<text x="34.1" y="46.9" transform="rotate(-90 34.1 46.9)">Keypad_R6</text>
<text x="45.5" y="46.9" transform="rotate(-90 45.5 46.9)">Keypad_R5</text>
<text x="56.9" y="46.9" transform="rotate(-90 56.9 46.9)">Keypad_R3</text>
<text x="68.4" y="46.9" transform="rotate(-90 68.4 46.9)">Keypad_R2</text>
<text x="79.8" y="46.9" transform="rotate(-90 79.8 46.9)">Keypad_R1</text>
<text x="91.2" y="46.9" transform="rotate(-90 91.2 46.9)">Keypad_R0</text>
<text x="154.5" y="44.2">Keypad_R2</text>
<text x="154.5" y="46.8">Keypad_R3</text>
<text x="99.2" y="53.1">Keypad_C0</text>
<text x="154.5" y="49.3">Keypad_R4</text>
<text x="154.5" y="51.9">Keypad_R5</text>
<text x="154.5" y="54.4">Keypad_R6</text>
<text x="154.5" y="56.9">Keypad_C0</text>
<text x="154.5" y="59.5">Keypad_C1</text>
<text x="154.5" y="62">Keypad_C2</text>
<text x="154.5" y="64.6">Keypad_C3</text>
<text x="99.2" y="70.9">Keypad_C1</text>
<text x="154.5" y="69.6">Keypad_C5</text>
<text x="154.5" y="67.1">Keypad_C4</text>
<text x="232.3" y="70.9">SDA</text>
<text x="246.5" y="70.9">SCL</text>
<text x="154.5" y="72.2">Keypad_C6</text>
<text x="10.2" y="86">B</text>
<text x="99.2" y="88.7">Keypad_C2</text>
<text x="285.2" y="86">B</text>
<text x="99.2" y="106.5">Keypad_C3</text>
<text x="236.4" y="105.2">SCL</text>
<text x="236.4" y="110.3">SDA</text>
<text x="99.2" y="124.2">Keypad_C5</text>
<text x="10.2" y="136">C</text>
<text x="285.2" y="136">C</text>
<text x="99.2" y="142">Keypad_C4</text>
<text x="99.2" y="159.8">Keypad_C6</text>
<text x="250.3" y="159.8">SideDisplay_Res</text>
<text x="10.2" y="186">D</text>
<text x="285.2" y="186">D</text>
<text x="146.2" y="187.7">ESP_On</text>
<text x="35" y="200">1</text>
<text x="85" y="200">2</text>
<text x="135" y="200">3</text>
<text x="185" y="200">4</text>
<text x="235" y="200">5</text>
<text x="285" y="200">6</text>
</g>
<g font-size="1.3" fill="#a90000">
<text x="169.5" y="17.6">24</text>
<text x="169.5" y="22.7">22</text>
<text x="169.5" y="20.2">23</text>
<text x="169.5" y="27.8">20</text>
<text x="169.5" y="25.3">21</text>
<text x="204.4" y="25.3">31</text>
<text x="257.7" y="26.5">30</text>
<text x="169.5" y="35.4">17</text>
<text x="169.5" y="32.9">18</text>
<text x="169.5" y="30.3">19</text>
<text x="204.4" y="32.9">32</text>
<text x="257.7" y="30.3">29</text>
<text x="169.5" y="40.5">15</text>
<text x="169.5" y="38">16</text>
<text x="204.4" y="41.8">23</text>
<text x="257.7" y="38">44</text>
<text x="169.5" y="45.6">13</text>
<text x="169.5" y="43">14</text>
<text x="204.4" y="45.6">24</text>
<text x="257.7" y="44.3">41</text>
<text x="169.5" y="53.2">10</text>
<text x="169.5" y="50.7">11</text>
<text x="169.5" y="48.1">12</text>
<text x="204.4" y="49.4">25</text>
<text x="204.4" y="53.2">26</text>
<text x="257.7" y="50.7">42</text>
<text x="170.1" y="58.3">8</text>
<text x="170.1" y="55.7">9</text>
<text x="204.4" y="57">27</text>
<text x="257.7" y="57">43</text>
<text x="170.1" y="65.9">5</text>
<text x="170.1" y="63.4">6</text>
<text x="170.1" y="60.8">7</text>
<text x="204.4" y="60.8">28</text>
<text x="170.1" y="71">3</text>
<text x="170.1" y="68.4">4</text>
<text x="218.3" y="66.1" transform="rotate(-90 218.3 66.1)">33</text>
<text x="222.1" y="66.1" transform="rotate(-90 222.1 66.1)">34</text>
<text x="225.9" y="66.1" transform="rotate(-90 225.9 66.1)">35</text>
<text x="229.7" y="66.1" transform="rotate(-90 229.7 66.1)">36</text>
<text x="233.5" y="66.1" transform="rotate(-90 233.5 66.1)">37</text>
<text x="237.4" y="66.1" transform="rotate(-90 237.4 66.1)">38</text>
<text x="241.2" y="66.1" transform="rotate(-90 241.2 66.1)">39</text>
<text x="245" y="66.1" transform="rotate(-90 245 66.1)">40</text>
<text x="170.1" y="76.1">1</text>
<text x="170.1" y="73.5">2</text>
<text x="172.6" y="96" transform="rotate(-90 172.6 96)">1</text>
<text x="177.7" y="96" transform="rotate(-90 177.7 96)">7</text>
<text x="190.4" y="96" transform="rotate(-90 190.4 96)">6</text>
<text x="195.4" y="96" transform="rotate(-90 195.4 96)">9</text>
<text x="184" y="96.6" transform="rotate(-90 184 96.6)">27</text>
<text x="205.6" y="96.6" transform="rotate(-90 205.6 96.6)">10</text>
<text x="210.7" y="96.6" transform="rotate(-90 210.7 96.6)">11</text>
<text x="215.8" y="96.6" transform="rotate(-90 215.8 96.6)">12</text>
<text x="224.7" y="96.6" transform="rotate(-90 224.7 96.6)">15</text>
<text x="163.1" y="104">2</text>
<text x="229.8" y="104">18</text>
<text x="163.1" y="109.1">3</text>
<text x="229.8" y="109.1">19</text>
<text x="163.1" y="115.4">5</text>
<text x="163.1" y="120.5">4</text>
<text x="229.8" y="120.5">20</text>
<text x="229.8" y="125.6">21</text>
<text x="162.5" y="130.7">28</text>
<text x="229.8" y="130.7">22</text>
<text x="229.8" y="135.8">23</text>
<text x="162.5" y="143.4">26</text>
<text x="229.8" y="140.8">24</text>
<text x="162.5" y="149.7">30</text>
<text x="229.8" y="145.9">25</text>
<text x="190.4" y="155.7" transform="rotate(-90 190.4 155.7)">8</text>
<text x="180.2" y="156.3" transform="rotate(-90 180.2 156.3)">29</text>
<text x="198" y="156.3" transform="rotate(-90 198 156.3)">13</text>
<text x="204.3" y="156.3" transform="rotate(-90 204.3 156.3)">14</text>
<text x="210.7" y="156.3" transform="rotate(-90 210.7 156.3)">16</text>
<text x="217" y="156.3" transform="rotate(-90 217 156.3)">17</text>
</g>
<g font-size="1.3" fill="#0000c2">
<text x="17" y="23.3">Columns do not have to be &quot;actual coulms&quot;, the same goes for</text>
<text x="206.2" y="19.3">I2C Address: 0x3C</text>
<text x="230.6" y="19.2">I2C selected</text>
<text x="230.6" y="21.3">with IM1:2</text>
<text x="17" y="25.4">Rows. They can be dynamically interpreted depending on the</text>
<text x="17" y="27.4">number of keys you want to connect</text>
<text x="17" y="30.9">Buttons do not have to have a physical matrix arrangement, you</text>
<text x="17" y="33">can position them in any way imaginable</text>
<text x="119.4" y="38">Hotplugging not</text>
<text x="119.4" y="40.1">recommended</text>
<text x="119.4" y="42.1">Disable 3.3V</text>
<text x="119.4" y="44.2">rail with SW1</text>
<text x="119.4" y="46.2">before</text>
<text x="119.4" y="48.2">unplugging</text>
<text x="266.4" y="53">E and RW not</text>
<text x="266.4" y="55.1">needed</text>
<text x="266.4" y="57.1">for I2C</text>
<text x="119.4" y="63.7">Side Display I2C</text>
<text x="119.4" y="65.7">Address: 0x3D</text>
<text x="119.1" y="68.3">Main Display I2C</text>
<text x="119.1" y="70.3">Address: 0x3C</text>
<text x="254.5" y="71.8">RS is I2C</text>
<text x="190.2" y="73.4">Keep Capacitors close</text>
<text x="190.2" y="75.4">to Displays</text>
<text x="254.5" y="73.9">Address select</text>
<text x="120.1" y="89.4">I2C selected</text>
<text x="120.1" y="91.4">with IM0:2</text>
<text x="120.4" y="95.7">I2C Address: 0x3D</text>
<text x="227" y="90.6">A0 is I2C</text>
<text x="227" y="92.7">Address Select</text>
<text x="140.4" y="127.2">Keep Capacitors close</text>
<text x="140.4" y="129.2">to Displays</text>
<text x="127.7" y="151.8">Reference current</text>
<text x="127.7" y="153.9">of 12.5mA</text>
<text x="127.7" y="155.9">R ~= 3.3V / 12.5mA</text>
<text x="148.6" y="179.3">For mainboard</text>
<text x="148.6" y="181.3">power latch circuit</text>
</g>
<g font-size="1.3" fill="#006464">
<text x="183.5" y="23.3">+3V3</text>
<text x="183.9" y="28.4">C1</text>
<text x="193.8" y="28.6">C14</text>
<text x="207.5" y="26.4">Vdd</text>
<text x="231.8" y="28.4">U2</text>
<text x="253.8" y="27.6">IM1</text>
<text x="274.8" y="27.6">GND</text>
<text x="151.1" y="34.5">TP1</text>
<text x="183.9" y="30.9">1µF</text>
<text x="193.8" y="31.2">100nF</text>
<text x="207.5" y="34">Vss</text>
<text x="227.9" y="30.9">DOGM204N</text>
<text x="253.8" y="31.4">IM2</text>
<text x="184.4" y="37">GND</text>
<text x="188.5" y="41.1">C2</text>
<text x="194.5" y="41.1">1µF</text>
<text x="251.9" y="39.1">Reset</text>
<text x="188.5" y="46.2">C3</text>
<text x="194.5" y="46.2">1µF</text>
<text x="207.5" y="42.9">Vout</text>
<text x="207.5" y="46.7">V0</text>
<text x="250.7" y="45.4">Enable</text>
<text x="269.4" y="46.2">+3V3</text>
<text x="188.5" y="51.3">C4</text>
<text x="194.5" y="51.3">1µF</text>
<text x="207.5" y="50.5">V1</text>
<text x="253" y="51.8">R/W</text>
<text x="135.4" y="57.1">FPC 24P P0.5</text>
<text x="140.4" y="59.6">J5</text>
<text x="188.5" y="56.3">C5</text>
<text x="194.5" y="56.3">1µF</text>
<text x="207.5" y="54.3">V2</text>
<text x="207.5" y="58.1">V3</text>
<text x="254.6" y="58.1">RS</text>
<text x="27.2" y="60.7">SW1</text>
<text x="38.6" y="60.7">SW2</text>
<text x="50" y="60.7">SW3</text>
<text x="61.5" y="60.7">SW4</text>
<text x="72.9" y="60.7">SW5</text>
<text x="84.3" y="60.7">SW6</text>
<text x="95.7" y="60.7">SW7</text>
<text x="188.5" y="61.4">C6</text>
<text x="194.5" y="61.4">1µF</text>
<text x="207.5" y="61.9">V4</text>
<text x="219.4" y="63" transform="rotate(-90 219.4 63)">D7</text>
<text x="223.2" y="63" transform="rotate(-90 223.2 63)">D6</text>
<text x="227" y="63" transform="rotate(-90 227 63)">D5</text>
<text x="230.8" y="63" transform="rotate(-90 230.8 63)">D4</text>
<text x="234.6" y="63" transform="rotate(-90 234.6 63)">D3</text>
<text x="238.5" y="63" transform="rotate(-90 238.5 63)">D2</text>
<text x="242.3" y="63" transform="rotate(-90 242.3 63)">D1</text>
<text x="246.1" y="63" transform="rotate(-90 246.1 63)">D0</text>
<text x="144.1" y="70.8">+3V3</text>
<text x="188.5" y="66.5">C7</text>
<text x="194.5" y="66.5">1µF</text>
<text x="207.4" y="69.3">+3V3</text>
<text x="262.1" y="68.3">GND</text>
<text x="132.8" y="76.9">GND</text>
<text x="183.6" y="74.4">GND</text>
<text x="27.2" y="78.4">SW8</text>
<text x="38.6" y="78.4">SW9</text>
<text x="50" y="78.4">SW10</text>
<text x="61.5" y="78.4">SW11</text>
<text x="72.9" y="78.4">SW12</text>
<text x="84.3" y="78.4">SW13</text>
<text x="95.7" y="78.4">SW14</text>
<text x="172.6" y="86.3">C8</text>
<text x="179.5" y="86.1">4.7µF</text>
<text x="186.8" y="86.1">+3V3</text>
<text x="212.2" y="85.5">+3V3</text>
<text x="222.1" y="86.1">+3V3</text>
<text x="160.2" y="91.1">GND</text>
<text x="198.9" y="95.2">GND</text>
<text x="27.2" y="96.2">SW15</text>
<text x="38.6" y="96.2">SW16</text>
<text x="50" y="96.2">SW17</text>
<text x="61.5" y="96.2">SW18</text>
<text x="72.9" y="96.2">SW19</text>
<text x="84.3" y="96.2">SW20</text>
<text x="95.7" y="96.2">SW21</text>
<text x="173.7" y="99.9" transform="rotate(-90 173.7 99.9)">NC</text>
<text x="178.8" y="99.9" transform="rotate(-90 178.8 99.9)">NC</text>
<text x="206.7" y="100.5" transform="rotate(-90 206.7 100.5)">IM0</text>
<text x="211.8" y="100.5" transform="rotate(-90 211.8 100.5)">IM1</text>
<text x="216.9" y="100.5" transform="rotate(-90 216.9 100.5)">IM2</text>
<text x="225.8" y="99.6" transform="rotate(-90 225.8 99.6)">A0</text>
<text x="152.4" y="106.4">C9</text>
<text x="165.6" y="105.1">C1N</text>
<text x="185.1" y="102.5" transform="rotate(-90 185.1 102.5)">VOMH</text>
<text x="191.5" y="102.1" transform="rotate(-90 191.5 102.1)">VDD2</text>
<text x="196.5" y="102.1" transform="rotate(-90 196.5 102.1)">VDD1</text>
<text x="221.8" y="105.1">D0/SCL</text>
<text x="255.1" y="107.6">+3V3</text>
<text x="27.2" y="114">SW22</text>
<text x="38.6" y="114">SW23</text>
<text x="50" y="114">SW24</text>
<text x="61.5" y="114">SW25</text>
<text x="72.9" y="114">SW26</text>
<text x="84.3" y="114">SW27</text>
<text x="95.7" y="114">SW28</text>
<text x="152.4" y="108.9">220nF</text>
<text x="165.6" y="110.2">C1P</text>
<text x="221.8" y="110.2">D1/SDA</text>
<text x="152.4" y="117.8">C10</text>
<text x="165.6" y="116.5">C2N</text>
<text x="152.4" y="120.3">220nF</text>
<text x="165.6" y="121.6">C2P</text>
<text x="192" y="122.9">U1</text>
<text x="192" y="125.4">DEP128064</text>
<text x="226.7" y="121.6">D2</text>
<text x="254.2" y="121.6">C12</text>
<text x="254.2" y="124.2">100nF</text>
<text x="268" y="121.6">C13</text>
<text x="268" y="124.2">1µF</text>
<text x="27.2" y="131.8">SW29</text>
<text x="38.6" y="131.8">SW30</text>
<text x="50" y="131.8">SW31</text>
<text x="61.5" y="131.8">SW32</text>
<text x="72.9" y="131.8">SW33</text>
<text x="84.3" y="131.8">SW34</text>
<text x="95.7" y="131.8">SW35</text>
<text x="165.6" y="131.8">VPP</text>
<text x="226.7" y="126.7">D3</text>
<text x="226.7" y="131.8">D4</text>
<text x="148.6" y="135.6">C11</text>
<text x="226.7" y="136.9">D5</text>
<text x="255.7" y="136.9">GND</text>
<text x="138.1" y="143.5">GND</text>
<text x="148.6" y="138.1">4.7µF</text>
<text x="226.7" y="141.9">D6</text>
<text x="27.2" y="149.6">SW36</text>
<text x="38.6" y="149.6">SW37</text>
<text x="50" y="149.6">SW38</text>
<text x="61.5" y="149.6">SW39</text>
<text x="72.9" y="149.6">SW40</text>
<text x="84.3" y="149.6">SW41</text>
<text x="95.7" y="149.6">SW42</text>
<text x="154.9" y="147">R1</text>
<text x="154.9" y="149.6">220R</text>
<text x="165.6" y="144.5">IREF</text>
<text x="226.7" y="147">D7</text>
<text x="154.9" y="154.6">R2</text>
<text x="165.6" y="150.8">NC</text>
<text x="181.3" y="153.2" transform="rotate(-90 181.3 153.2)">VLSS</text>
<text x="191.5" y="153.2" transform="rotate(-90 191.5 153.2)">VSS</text>
<text x="199.1" y="153.2" transform="rotate(-90 199.1 153.2)">CSB</text>
<text x="205.4" y="153.2" transform="rotate(-90 205.4 153.2)">RESB</text>
<text x="211.8" y="153.2" transform="rotate(-90 211.8 153.2)">WRB</text>
<text x="218.1" y="153.2" transform="rotate(-90 218.1 153.2)">RDB</text>
<text x="234.2" y="154.6">GND</text>
<text x="145.5" y="161.5">GND</text>
<text x="154.9" y="157.2">47R</text>
<text x="184.4" y="161.2">GND</text>
<text x="194.7" y="161.2">+3V3</text>
<text x="27.2" y="167.3">SW43</text>
<text x="38.6" y="167.3">SW44</text>
<text x="50" y="167.3">SW45</text>
<text x="61.5" y="167.3">SW46</text>
<text x="72.9" y="167.3">SW47</text>
<text x="84.3" y="167.3">SW48</text>
<text x="95.7" y="167.3">SW49</text>
<text x="126.6" y="180.8">+3V3</text>
<text x="133.9" y="182.6">ON Button</text>
<text x="135.8" y="180">SW50</text>
</g>
</svg>
